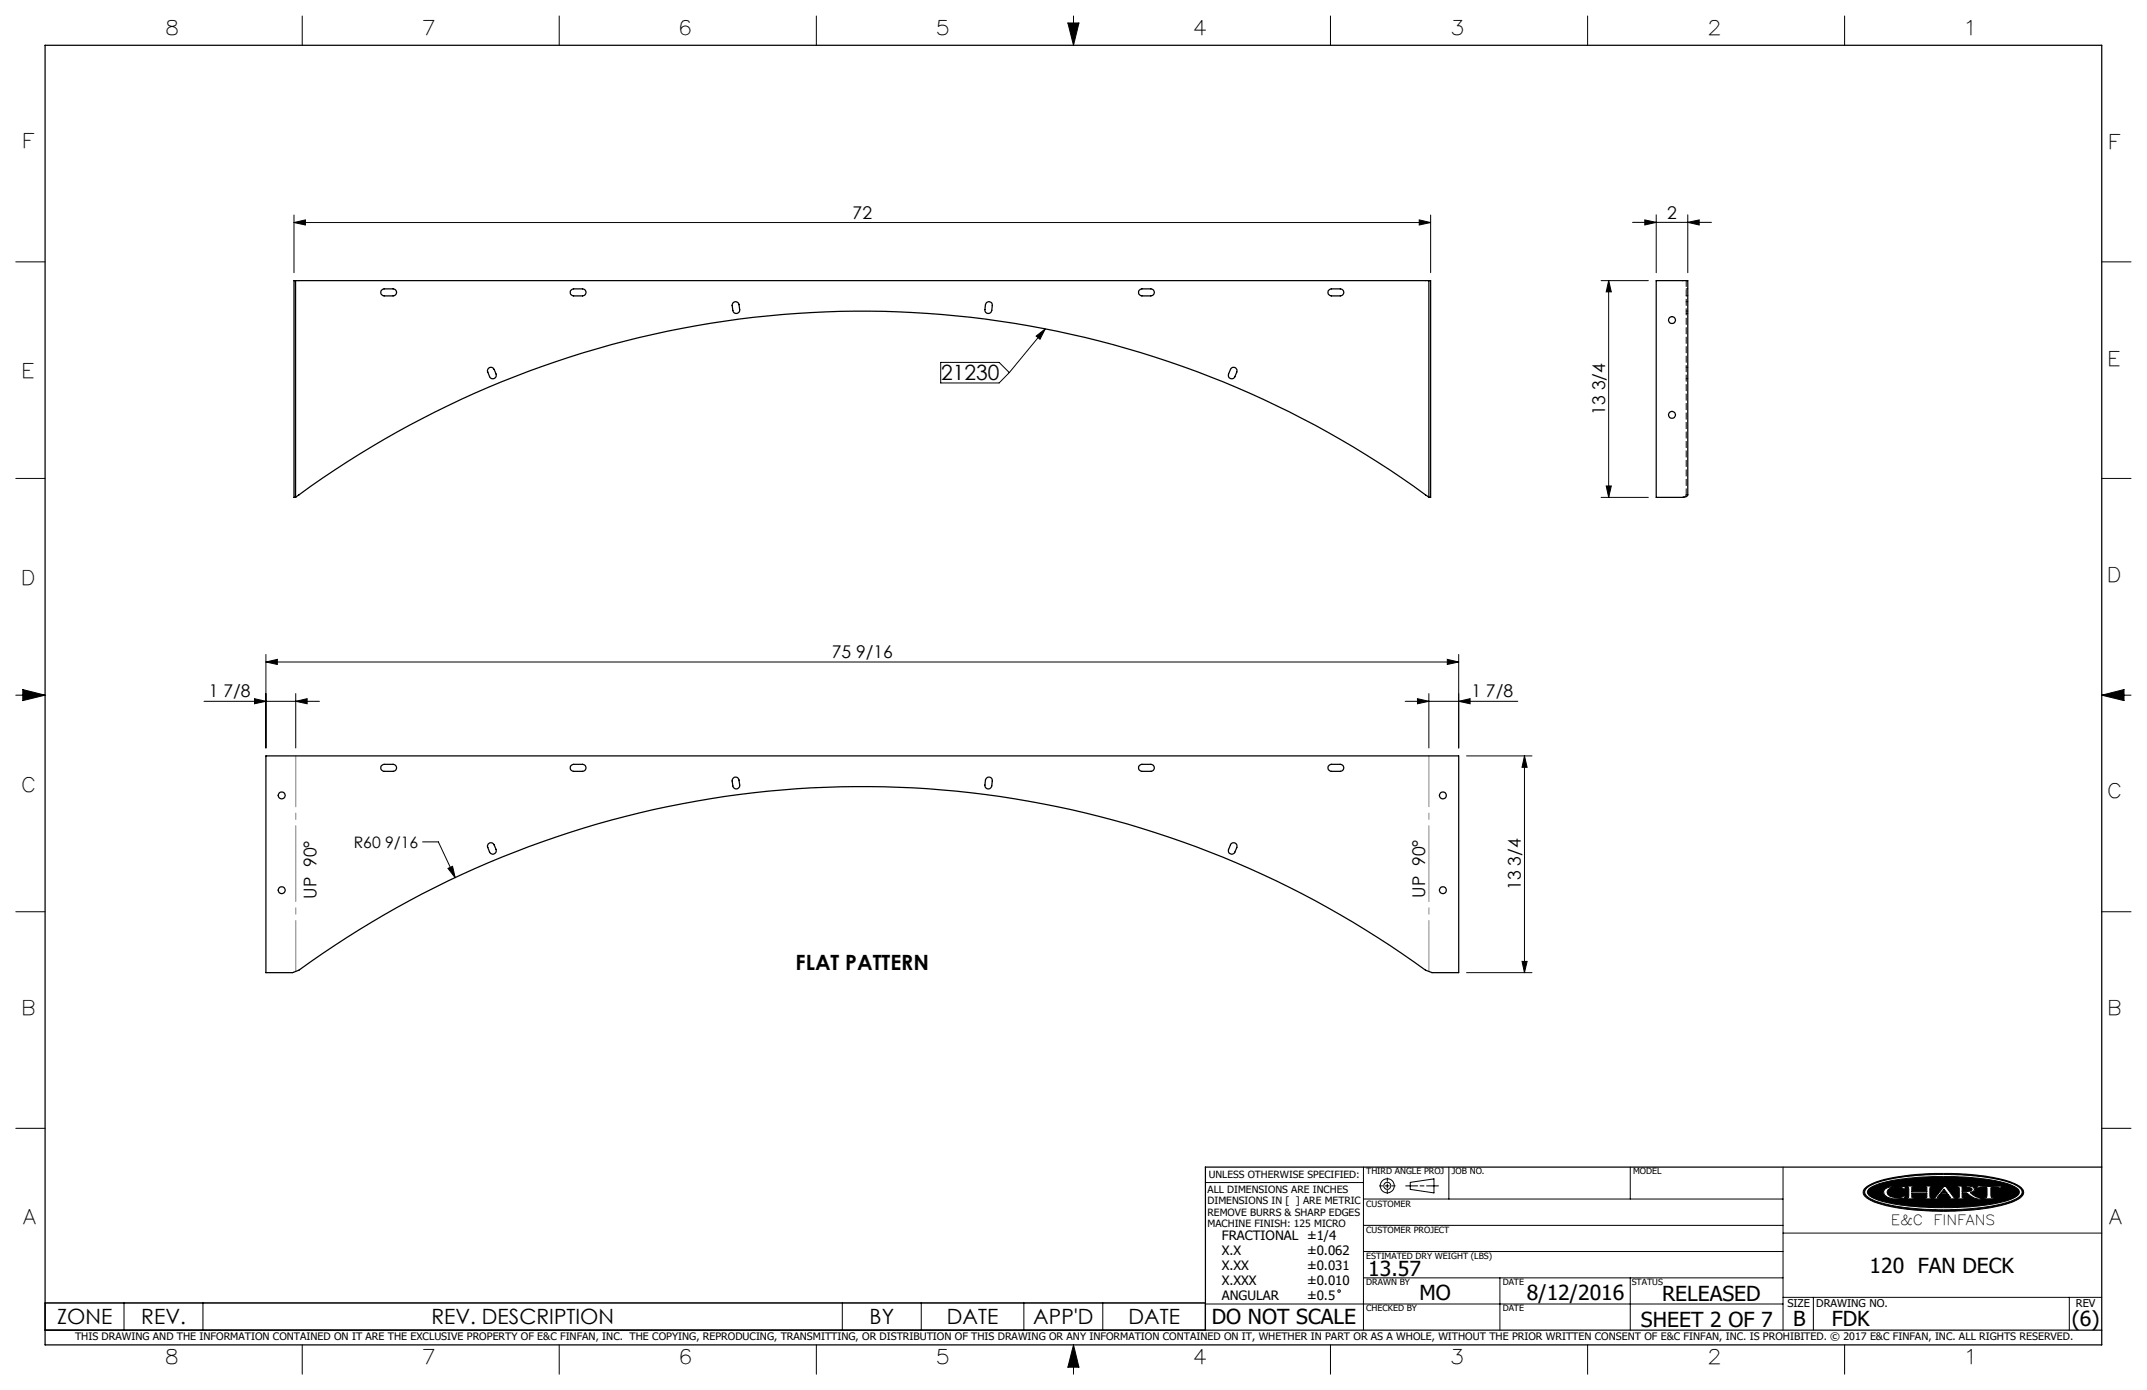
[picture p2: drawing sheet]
<svg xmlns="http://www.w3.org/2000/svg" width="432mm" height="279mm" viewBox="0 0 432 279" stroke-linecap="round" stroke-linejoin="round" font-family="sans-serif">
<g fill="none" stroke="#000" stroke-width=".2">
<path d="M60.8 3.2v5.9M112.5 3.2v5.9M164.2 3.2v5.9M214.8 4.6h2.2l-1.1 4.5zM215.9 3.2v5.9M267.6 3.2v5.9M319.3 3.2v5.9M371 3.2v5.9M3.2 52.6h5.9M59.1 44.7l2.3-.5v1zM59.1 43.2v11.6M59.1 44.7h228.6"/>
<path d="M285.4 44.2l2.3 .5-2.3 .5zM287.7 43.2v11.6M322 56.4h9.5M323.5 56.4l.6 2.3h-1.1zM323.5 56.4v43.6M328.3 44.7h15.9M330.8 44.2l2.3 .5-2.3 .5zM333.1 43.2v11.6M339.4 44.7l2.3-.5v1zM339.4 43.2v11.6M422.7 52.6h5.9M189.2 72.8h11.7l2.1 2.1-2.1 2.1h-11.7z"/>
<path d="M208.4 67.6l1.8-1.5-1 2.1zM210.2 66.1l-7.2 8.8M3.2 96.2h5.9M322 100h9.5M323 97.7h1.1l-.6 2.3zM422.7 96.2h5.9M3.2 139.7h5.9M4.6 138.6l4.5 1.1-4.5 1.1zM53.5 133.1l2.3-.6v1.1zM53.5 131.6v18.8M53.5 133.1h239.9M59.5 139.4v11"/>
<path d="M287.4 139.4v11M291.1 132.5l2.3 .6-2.3 .5zM293.4 131.6v18.8M422.7 139.7h5.9M422.7 139.7l4.5-1.1v2.2zM41 141h23.2M51.2 140.4l2.3 .6-2.3 .5zM59.5 141l2.3-.6v1.1zM282.6 141h22.7M285.1 140.4l2.3 .6-2.3 .5zM293.4 141l2.3-.6v1.1zM295 151.9h13.1"/>
<path d="M306.6 151.9l.5 2.3h-1zM306.6 151.9v43.6M85 169.2h3.2l3.3 7.2M90.1 174.6l.9-.5 .5 2.3zM3.2 183.3h5.9M295 195.5h13.1M306.1 193.3h1l-.5 2.2zM422.7 183.3h5.9M3.2 226.8h5.9M242.4 237.7h31.8M274.2 234.6v32.8M277.4 238.4h.7"/>
<path d="M278.6 238.4h.8M279 236.8v.7M279 238v.8M279 239.3v.6M279.9 238.4h.7M282.7 238.4h2.4M283.6 237.7l4.8-.7v2.8l-4.8-.7zM285.6 238.4h.8M286.9 238.4h2.4M291.4 234.6v6.4M327.9 234.6v6.4M358.6 234.6v32.8"/>
<path d="M375.3 238.7a16.2 16.2 0 0 1 7.4-2.3 55.4 55.4 0 0 1 21.3 1.1l1.9 .8a1.36 1.36 0 0 1 1.1 1.1 1.36 1.36 0 0 1-.7 1.4 23 23 0 0 1-9.9 2.4l-.5 .1a53.3 53.3 0 0 1-18.2-1.4 4.1 4.1 0 0 1-3-2 1.17 1.17 0 0 1 .6-1.2zM375.4 238.9a12.3 12.3 0 0 1 6-2.1 59.4 59.4 0 0 1 22.1 .7 4.5 4.5 0 0 1 3.1 1.9 1.36 1.36 0 0 1-.9 1.5 27.8 27.8 0 0 1-10.4 2.1l-1.1 .1a48.8 48.8 0 0 1-17.3-1.8l-1.5-.9a.94 .94 0 0 1 0-1.5zM375.8 239a15.4 15.4 0 0 1 7.6-2.1l3.6-.3 3.3-.1a44.5 44.5 0 0 1 14.2 1.7l.8 .4a1.03 1.03 0 0 1 .8 1 1.03 1.03 0 0 1-.8 1 25.5 25.5 0 0 1-9.5 2l-5 .1a43.6 43.6 0 0 1-13.5-1.6l-1.3-.8a.79 .79 0 0 1-.2-1.3zM379 239.1a5 5 0 0 1 3.5-.6h.7l-.2 .6-.5-.4a3.4 3.4 0 0 0-2.8 .4l-.2 .5 .2 .5a3.1 3.1 0 0 0 2.8 .5l.4-.3h.3l-.2 .5-.7 .1a3.6 3.6 0 0 1-3.3-.8l-.2-.6zM383.5 238.4h1.6v.2l-.6 .1v.8h3v-.8l-.5-.1v-.2h1.5v.2l-.3 .1-.1 .4 .1 1.5v.1l.3 .1v.2h-1.5v-.2h.4l.1-.2v-.8h-3v.8l.1 .2h.5v.2h-1.6v-.2l.3-.1 .1-.1v-1.5v-.4l-.4-.1zM391 239l.6 .9h-1.3zM391 238.4h.3l1.7 2.3 .5 .1v.2h-1.6v-.2l.4-.1-.5-.6h-1.7l-.5 .7h.6v.2h-1.5v-.2l.5-.1zM393.6 238.4h2.3l.9 .2 .3 .4-.2 .5-.7 .2 1.2 .9 1.1 .2v.2a4.2 4.2 0 0 1-2.9-1.1l-1-.1v.9l.6 .1v.2h-1.6v-.2h.3l.2-.2v-1.8l-.5-.2zM394.6 238.6h.9l.9 .2 .2 .3-.2 .3-1.8 .1zM397.9 238.3l1 .2 3.7-.1-.3 .5h-.2l-.1-.2h-1.6l.1 1.9 .6 .2v.2h-2.2v-.2l.7-.2v-1.8l-1.6-.1-.2 .2h-.3zM402.1 238.9h.1M422.7 226.8h5.9"/>
<path d="M274.2 256.9h84.4M274.2 251.6h84.4M274.2 246.3h84.4M274.2 241h84.4M301.7 256.9v10.5M327.9 256.9v10.5M358.6 247.9h64.1M9.1 261.9h233.3v5.5h-233.3zM24.9 261.9v5.5M40.8 261.9v5.5M60.8 270.3v5.9M112.5 270.3v5.9"/>
<path d="M164.2 270.3v5.9M169.4 261.9v5.5M185.3 261.9v5.5M205.9 261.9v5.5M215.9 270.3v5.9M215.9 270.3l1.1 4.5h-2.2zM221.8 261.9v5.5M242.4 262.1h116.2M267.6 270.3v5.9M319.3 270.3v5.9M358.6 260.8h64.1M364.7 260.8v6.6"/>
<path d="M371 270.3v5.9M416.2 260.8v6.6"/>
<circle cx="279" cy="238.4" r=".71"/>
<circle cx="279" cy="238.4" r="1.41"/>
<circle cx="269.3" cy="259.5" r=".25"/>
</g>
<g fill="none" stroke="#000" stroke-width=".25">
<path d="M9.1 9.1h413.6v261.2h-413.6zM59.4 56.4h228M59.4 56.4h-.3v43.6h.3M59.4 56.4v43.6M76.8 58.3l.5-.2h1.8a.71 .71 0 0 1 .7 .7 .71 .71 0 0 1-.7 .7h-1.8a.69 .69 0 0 1-.7-.5 .69 .69 0 0 1 .2-.7zM114.9 58.3l.5-.2h1.8a.71 .71 0 0 1 .7 .7 .71 .71 0 0 1-.7 .7h-1.8a.69 .69 0 0 1-.7-.5 .69 .69 0 0 1 .2-.7zM229.1 58.4l.6-.3h1.8a.71 .71 0 0 1 .7 .7 .71 .71 0 0 1-.7 .7h-1.8a.71 .71 0 0 1-.6-1.1zM267.3 58.3l.5-.2h1.8a.71 .71 0 0 1 .7 .7 .71 .71 0 0 1-.7 .7h-1.8a.69 .69 0 0 1-.7-.5 .69 .69 0 0 1 .2-.7zM287.4 56.4h.3v43.6h-.3M287.4 56.4v43.6M333.1 56.4h6.3v43.1l-.2 .3-.7 .2h-5.4zM98.3 74l.3-.2 .6 .2 .6 1.2a.7 .7 0 0 1-.4 .9 .7 .7 0 0 1-.9-.4l-.5-1.1z"/>
<path d="M147.5 60.8a.7 .7 0 0 1 1.1 .4l.2 1a.69 .69 0 0 1-.6 .8 .69 .69 0 0 1-.8-.6l-.2-1.2zM198.5 60.8a.7 .7 0 0 1 .7 0 .7 .7 0 0 1 .4 .6l-.1 1a.69 .69 0 0 1-.8 .6 .69 .69 0 0 1-.6-.8l.1-1zM247.5 74.1a.69 .69 0 0 1 .9-.2 .69 .69 0 0 1 .3 .9l-.3 .9a.69 .69 0 0 1-.9 .4 .69 .69 0 0 1-.4-.9zM59.4 100a192.2 192.2 0 0 1 228 0M338.5 100h.1M53.5 151.9h239.9v43.6h-5.4l-1.3-.5a192.3 192.3 0 0 0-226.6 0l-1.3 .5h-5.3zM76.8 153.8l.5-.2h1.8a.71 .71 0 0 1 .7 .7 .71 .71 0 0 1-.7 .7h-1.8a.69 .69 0 0 1-.7-.4 .69 .69 0 0 1 .2-.8zM114.8 154l.6-.4h1.8a.71 .71 0 0 1 .7 .7 .71 .71 0 0 1-.7 .7h-1.8a.71 .71 0 0 1-.6-1zM147.5 156.4a.67 .67 0 0 1 1.1 .4l.2 1a.69 .69 0 0 1-.6 .8 .69 .69 0 0 1-.8-.6l-.2-1.2zM198.5 156.4a.68 .68 0 0 1 .7-.1 .68 .68 0 0 1 .4 .7l-.1 1a.69 .69 0 0 1-.8 .6 .69 .69 0 0 1-.6-.8l.1-1zM229.2 153.8l.5-.2h1.8a.71 .71 0 0 1 .7 .7 .71 .71 0 0 1-.7 .7h-1.8a.69 .69 0 0 1-.7-.4 .69 .69 0 0 1 .2-.8zM267.3 153.8l.5-.2h1.8a.71 .71 0 0 1 .7 .7 .71 .71 0 0 1-.7 .7h-1.8a.69 .69 0 0 1-.7-.4 .69 .69 0 0 1 .2-.8z"/>
<path d="M98.2 169.7a.71 .71 0 0 1 1.2 .1l.4 .9a.71 .71 0 0 1-.4 .9 .71 .71 0 0 1-.9-.3l-.5-1.1zM247.5 169.7a.7 .7 0 0 1 .9-.2 .7 .7 0 0 1 .3 .9l-.3 .9a.69 .69 0 0 1-.9 .3 .69 .69 0 0 1-.4-.9zM422.7 234.6h-180.3v32.8M9.1 267.4h413.6"/>
<circle cx="336.3" cy="64.3" r=".69"/>
<circle cx="336.3" cy="83.4" r=".69"/>
<circle cx="56.6" cy="159.9" r=".7"/>
<circle cx="290.2" cy="159.9" r=".7"/>
<circle cx="56.6" cy="178.9" r=".7"/>
<circle cx="290.2" cy="178.9" r=".7"/>
</g>
<g fill="#000">
<path d="M383.5 238.4v.2h.3l.1 .2v1.8l-.1 .1-.3 .1v.2h1.6v-.2h-.5l-.1-.2v-.8h3v.9l-.5 .1v.2h1.5v-.2l-.3-.1-.1-.2v-1.6l.1-.3h.3v-.2h-1.5v.2l.5 .1v.8h-3v-.8l.6-.1v-.2zM391 238.4l-1.8 2.3-.5 .1v.2h1.5v-.2h-.6l.5-.7h1.7l.5 .6-.4 .1v.2h1.6v-.2l-.5-.1-1.7-2.3zM393.6 238.4v.2l.5 .2v1.8l-.2 .2h-.3v.2h1.6v-.2l-.6-.1v-.9l1 .1a3.7 3.7 0 0 0 2.9 1.1v-.2a3.4 3.4 0 0 1-2.3-1.1 .68 .68 0 0 0 .8-.2 .68 .68 0 0 0 0-.8l-.7-.3zM397.9 238.3l-.4 .6h.3l.2-.2 1.6 .1v1.8l-.2 .2h-.5v.2h2.2v-.2h-.5l-.2-.3v-1.7l1.6-.1 .1 .2h.2l.3-.5-4 .1zM375.8 239a13.3 13.3 0 0 1 6.5-2l2.7-.3 3.8-.2 7.5 .2a24.3 24.3 0 0 1 9.1 2 1.01 1.01 0 0 1 .7 .9 1.01 1.01 0 0 1-.7 1 21.9 21.9 0 0 1-8.6 1.9l-3.9 .2h-4.1l-3.8-.2a21.2 21.2 0 0 1-8.8-2l-.4-.3-.2-.5zM379.1 239a1.04 1.04 0 0 0 .7 1.7 7 7 0 0 0 3.2 .1l.2-.5h-.3l-.5 .4a2.56 2.56 0 0 1-2.8-.8 1.28 1.28 0 0 1 1.4-1.3h.2a1.49 1.49 0 0 1 1.4 .2l.4 .3 .2-.6h-.6a4.7 4.7 0 0 0-3.5 .5zM375.3 238.7a17.5 17.5 0 0 1 7.8-2.4l5.1-.4h4.8a34.5 34.5 0 0 1 12.5 2.2l.4 .2a1.36 1.36 0 0 1 .9 2 9.1 9.1 0 0 1-5.1 2.2l-.4 .1a58.1 58.1 0 0 1-23.1-.6 5.6 5.6 0 0 1-3.4-1.9v-.8zM375.3 238.9a1.14 1.14 0 0 0 .6 1.9 24 24 0 0 0 9.3 2.1l4.6 .3 3.7-.1a33.7 33.7 0 0 0 11.9-2.1l.4-.2a1.19 1.19 0 0 0 .9-1.2 1.19 1.19 0 0 0-.9-1.1 21.6 21.6 0 0 0-8.8-2.1l-5.1-.3-4.7 .1a30.2 30.2 0 0 0-11.1 2.1z" fill-rule="evenodd"/>
<path d="M215.9 270.3l-1.1 4.5h2.2zM214.8 4.6h2.2l-1.1 4.5zM4.6 138.6l4.5 1.1-4.5 1.1zM422.7 139.7l4.5-1.1v2.2zM391 239l-.7 .9h1.3zM394.6 238.6v.9l1.7-.1a.38 .38 0 0 0 .3-.4 .38 .38 0 0 0-.5-.3z" fill-rule="evenodd"/>
</g>
<path d="M59.5 151.9v43.4M287.4 151.9v43.4" fill="none" stroke="#808080" stroke-width=".2" stroke-dasharray="15.2 1.3 1.3 1.3" stroke-dashoffset="5"/>
<g fill="#000">
<path d="M208.4 67.6l1.8-1.5-1 2.1zM90.1 174.6l.9-.5 .5 2.3z"/>
<path d="M285.4 44.2l2.3 .5-2.3 .5zM59.1 44.7l2.3-.5v1z"/>
<path d="M323.5 56.4l.6 2.3h-1.1zM323 97.7h1.1l-.6 2.3z"/>
<path d="M330.8 44.2l2.3 .5-2.3 .5zM339.4 44.7l2.3-.5v1z"/>
<path d="M291.1 132.5l2.3 .6-2.3 .5zM53.5 133.1l2.3-.6v1.1zM59.5 141l2.3-.6v1.1zM51.2 140.4l2.3 .6-2.3 .5z"/>
<path d="M285.1 140.4l2.3 .6-2.3 .5zM293.4 141l2.3-.6v1.1z"/>
<path d="M306.6 151.9l.5 2.3h-1zM306.1 193.3h1l-.5 2.2z"/>
</g>
<path d="M339.5 59.5h-.4M339.5 58.1h-.4M339.1 76.1h.4M339.1 63h.4M339.5 62.5h-.4M339.5 73.8h-.4M339.5 60.6h-.4M338.5 99.9h.1M339.1 99.5h.4" fill="none" stroke="#000" stroke-width=".2" stroke-dasharray="1.3 .6"/>
<path d="M339.1 56.4v43.1" fill="none" stroke="#000" stroke-width=".2" stroke-dasharray="1.3 .6" stroke-dashoffset=".1"/>
<path d="M339.1 99.5l-.1 .3-.5 .1" fill="none" stroke="#000" stroke-width=".2" stroke-dasharray="1.3 .6" stroke-dashoffset=".5"/>
<g font-size="4.2">
<text x="189.3" y="76.4">21230</text>
<text x="160" y="195">FLAT PATTERN</text>
<text x="275.2" y="256.5">13.57</text>
<text x="376" y="255.9">120 FAN DECK</text>
<text x="285.5" y="261.4">MO</text>
<text x="307.1" y="261.3">8/12/2016</text>
<text x="334.3" y="261.6">RELEASED</text>
<text x="11.5" y="266.2">ZONE</text>
<text x="28.4" y="266.2">REV.</text>
<text x="86.8" y="266.2">REV. DESCRIPTION</text>
<text x="174.9" y="266.2">BY</text>
<text x="190.4" y="266.2">DATE</text>
<text x="207.8" y="266.2">APP'D</text>
<text x="227" y="266.2">DATE</text>
<text x="243.7" y="266.1">DO NOT SCALE</text>
<text x="330" y="266.7">SHEET 2 OF 7</text>
<text x="360.6" y="266.5">B</text>
<text x="368.4" y="266.6">FDK</text>
<text x="416.7" y="266.5">(6)</text>
</g>
<g font-size="4">
<text x="33.6" y="7.1">8</text>
<text x="85.2" y="7.1">7</text>
<text x="137" y="7.1">6</text>
<text x="188.6" y="7.1">5</text>
<text x="240.3" y="7.1">4</text>
<text x="292.1" y="7.1">3</text>
<text x="343.8" y="7.1">2</text>
<text x="395.7" y="7.1">1</text>
<text x="4.9" y="29.8">F</text>
<text x="424.5" y="29.9">F</text>
<text x="4.8" y="76">E</text>
<text x="424.3" y="73.5">E</text>
<text x="4.7" y="117.7">D</text>
<text x="424.2" y="116.9">D</text>
<text x="4.7" y="159.3">C</text>
<text x="424.2" y="160.4">C</text>
<text x="4.8" y="204">B</text>
<text x="424.3" y="204">B</text>
<text x="4.8" y="246.1">A</text>
<text x="424.3" y="246">A</text>
<text x="33.6" y="274.3">8</text>
<text x="85.2" y="274.3">7</text>
<text x="137" y="274.3">6</text>
<text x="188.6" y="274.3">5</text>
<text x="240.3" y="274.3">4</text>
<text x="292.1" y="274.3">3</text>
<text x="343.8" y="274.3">2</text>
<text x="395.8" y="274.3">1</text>
</g>
<g font-size="3.5">
<text x="171.5" y="43.9">72</text>
<text x="335.3" y="43.9">2</text>
<text x="322.8" y="83.3" transform="rotate(-90 322.8 83.3)">13 3/4</text>
<text x="167.3" y="132.3">75 9/16</text>
<text x="42" y="140.2">1 7/8</text>
<text x="295.9" y="140.2">1 7/8</text>
<text x="305.9" y="178.9" transform="rotate(-90 305.9 178.9)">13 3/4</text>
<text x="63.7" y="180.6" transform="rotate(-90 63.7 180.6)">UP 90°</text>
<text x="286.6" y="180.4" transform="rotate(-90 286.6 180.4)">UP 90°</text>
</g>
<text font-size="3.2" x="71.1" y="170.4">R60 9/16</text>
<g font-size="2.8">
<text x="380.3" y="246.2">E&amp;C</text>
<text x="388.9" y="246.2">FINFANS</text>
</g>
<g font-size="2.6">
<text x="245.7" y="249.3">FRACTIONAL ±1/4</text>
<text x="245.7" y="252.3">X.X</text>
<text x="245.7" y="255.3">X.XX</text>
<text x="262.9" y="252.3">±0.062</text>
<text x="262.9" y="255.3">±0.031</text>
<text x="245.7" y="258.3">X.XXX</text>
<text x="245.7" y="261.3">ANGULAR</text>
<text x="262.9" y="258.3">±0.010</text>
<text x="262.9" y="261.3">±0.5</text>
</g>
<g font-size="2.2">
<text x="359.5" y="262.8">SIZE</text>
<text x="365.3" y="262.7">DRAWING NO.</text>
<text x="417.5" y="262.8">REV</text>
</g>
<text font-size="2.1" x="15.1" y="269.4">THIS DRAWING AND THE INFORMATION CONTAINED ON IT ARE THE EXCLUSIVE PROPERTY OF E&amp;C FINFAN, INC. THE COPYING, REPRODUCING, TRANSMITTING, OR DISTRIBUTION OF THIS DRAWING OR ANY INFORMATION CONTAINED ON IT, WHETHER IN PART OR AS A WHOLE, WITHOUT THE PRIOR WRITTEN CONSENT OF E&amp;C FINFAN, INC. IS PROHIBITED. © 2017 E&amp;C FINFAN, INC. ALL RIGHTS RESERVED.</text>
<g font-size="2">
<text x="242.9" y="239.8">ALL DIMENSIONS ARE INCHES</text>
<text x="243.1" y="236.8">UNLESS OTHERWISE SPECIFIED:</text>
<text x="242.9" y="242.1">DIMENSIONS IN [ ] ARE METRIC</text>
<text x="242.9" y="244.4">REMOVE BURRS &amp; SHARP EDGES</text>
<text x="242.9" y="246.7">MACHINE FINISH: 125 MICRO</text>
</g>
<g font-size="1.7">
<text x="274.8" y="236.1">THIRD ANGLE PROJ</text>
<text x="292" y="236.1">JOB NO.</text>
<text x="328.5" y="236.1">MODEL</text>
<text x="274.8" y="242.5">CUSTOMER</text>
<text x="274.8" y="247.8">CUSTOMER PROJECT</text>
<text x="274.8" y="253.1">ESTIMATED DRY WEIGHT (LBS)</text>
<text x="274.8" y="258.3">DRAWN BY</text>
<text x="274.8" y="263.6">CHECKED BY</text>
<text x="302.2" y="263.6">DATE</text>
<text x="302.2" y="258.3">DATE</text>
<text x="328.2" y="258.3">STATUS</text>
</g>
</svg>
